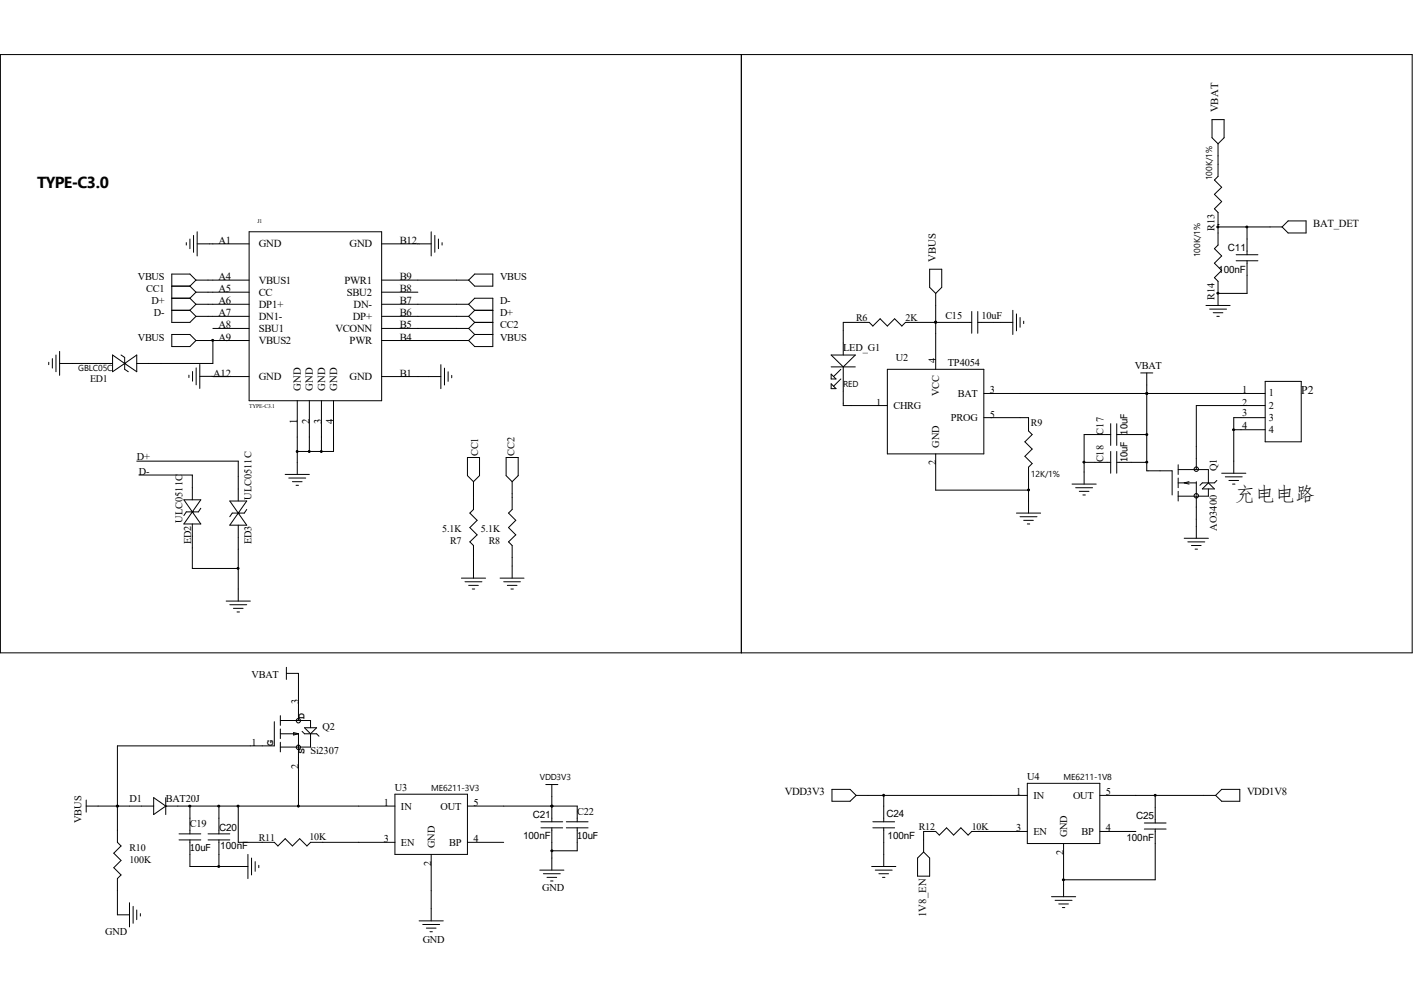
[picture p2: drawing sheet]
<svg xmlns="http://www.w3.org/2000/svg" width="297mm" height="210mm" viewBox="0 0 297 210" stroke-linecap="round" stroke-linejoin="round" font-family="sans-serif">
<g fill="none" stroke="#000" stroke-width=".21">
<path d="M.1 11.5h296.7v125.7h-296.7zM155.8 11.5v125.7M254.8 25.1h2.5v3.9l-1.3 1.2-1.2-1.2zM256 30.2v6.9l-.7 .7 1.5 1.6-1.5 1.5 1.5 1.5-1.5 1.5 .7 .8v6.8l-.7 .8 1.5 1.5-1.5 1.5 1.5 1.6-1.5 1.5 .7 .7v5.1M39.2 51v.5M39.9 50.2v2.1M40.7 49.5v3.5M41.2 58.9l-1.3-1.3h-3.8v10.2h3.8l1.3-1.3M41.2 58.9h11.2M41.2 58.9l-1.3 1.3M41.4 51.3h11M41.4 48.7v5.1"/>
<path d="M52.4 48.7h27.8v35.5h-27.8zM80.2 51.3h10.4M80.2 58.9h18.3M90.6 48.7v5.1M91.4 49.5v3.5M92.2 50.2v2.1M92.9 51v.5M99.8 57.6h3.8v2.6h-3.8l-1.3-1.3zM195.4 56.6h2.6v3.8l-1.3 1.3-1.3-1.3zM256 47.2h.1M256 47.7h13.5M259.8 53.6h4.6"/>
<path d="M259.8 54.8h4.6M262.1 47.7v5.9M262.1 54.8v6.9h-6.1M270.8 46.4h3.7v2.6h-3.7l-1.3-1.3zM10.2 76.2v.5M11 75.4v2M11.8 74.6v3.5M12.5 76.4h11.2M12.5 73.9v5M23.7 74.6l2.5 1.8-2.5 1.7zM25.4 74.6l.8 .5v2.5l.8 .5M26.2 76.4h.1"/>
<path d="M26.2 76.4l2.5-1.8v3.5zM36.1 65.2h3.8M36.1 70.3h3.8l1.3 1.3-1.3 1.3h-3.8zM36.1 62.7h3.8M36.1 60.2h3.8M39.7 78.9v.5M39.9 62.7l1.3 1.3M39.9 65.2l1.3 1.3M39.9 60.2l1.3 1.2M40.5 78.1v2M41.2 61.4h11.2M41.2 64h11.2"/>
<path d="M41.2 66.5h11.2M41.2 71.6h11.2M41.2 64l-1.3 1.2M41.2 61.4l-1.3 1.3M41.2 77.3v3.6M42 79.1l10.4 .1M42 76.6v5.1M44.7 71.6h.1M44.7 69h7.7M44.7 71.6v4.8h-16M48 79.1v.1M80.2 61.4h7.6"/>
<path d="M80.2 64h18.3M80.2 66.5h18.3M80.2 69h18.3M80.2 71.6h18.3M80.2 79.2h12.5M92.7 76.7v5M93.4 77.4v3.5M94.2 78.1v2.1M95 78.9v.5M98.5 64l1.3-1.3h3.8v10.2h-3.8l-1.3-1.3M98.5 64l1.3 1.2M98.5 66.5l1.3 1.3"/>
<path d="M98.5 69l1.3 1.3M99.8 67.8h3.8M99.8 65.2h3.8M99.8 65.2l-1.3 1.3M99.8 70.3h3.8M99.8 70.3l-1.3 1.3M99.8 67.8l-1.3 1.2M174.7 74.6h5.1l-2.6 2.5zM174.7 78.7l1 1h-1zM174.7 77.1h5.1M176.7 77.6l-1.5 1.6M176.7 79.7l-1.5 1.5"/>
<path d="M177.2 77.1v8.2h9.3M186.5 77.6h20.3v17.8h-20.3zM196.7 67.8h.1M196.7 61.7v15.9M204.3 67.8h-14l-.7 .7-1.6-1.5-1.5 1.5-1.5-1.5-1.5 1.5-.8-.7h-5.5v6.8M204.3 65.5v4.6M205.5 67.8h7.4M205.5 65.5v4.6M212.9 65.2v5.1M213.7 66v3.6M214.4 66.8v2M215.2 67.5v.5"/>
<path d="M239.8 78.4h2.5M241 78.4v20.6h5.4v5.1M253.5 64.2h5.1M254.3 65h3.5M255 65.7h2M255.8 66.5h.5M256 61.7h.1M28.7 96.9h21.4v8.4M29.2 99.9h11.2v5.2M59.9 99.7h5.1M62.5 84.2v15.5M65 94.9h.1"/>
<path d="M65 84.2v10.7M67.6 84.2v10.7M70.1 84.2v10.7h-7.6M98.3 96.2h2.5v3.8l-1.3 1.3-1.2-1.3zM106.4 96.2h2.5v3.8l-1.2 1.3-1.3-1.3zM174.7 80.7l1 1h-1zM196.7 95.4v7.6h19.5M206.8 87.8h9.4v2.8l.8 .8-1.6 1.5 1.6 1.5-1.6 1.5 1.6 1.6-.8 .7v9.7M206.8 82.7h59.1M227.9 97.2h5.6M233.5 91.4h-5.6v10.4M233.5 89.1v4.5"/>
<path d="M233.5 94.9v4.6M234.7 91.4h6.3M234.7 89.1v4.5M234.7 94.9v4.6M234.7 97.2h6.3M241 82.7h.1M247.6 97.7v2M247.6 98.7h6.4v2.8M256.8 99.5h5.1M259.3 90.3h6.6M265.9 85.3h-14.4v13.4M265.9 87.8h-6.6v11.7"/>
<path d="M265.9 80.2h7.6v12.7h-7.6zM38.7 105.1l3.5 5.1h-3.5l3.5-5.1zM40.4 107.6h.1M40.4 110.2v9.3h9.7M42.2 106.8l-.5 .8h-2.5l-.5 .8M48.3 105.3l3.6 5.1h-3.6l3.6-5.1zM50.1 107.9h.1M50.1 110.4v16M51.9 107.1l-.5 .8h-2.6l-.5 .7M60.7 100.5h3.6M61.5 101.3h2M62.2 102h.5"/>
<path d="M99.5 101.3v5.8l-.7 .8 1.5 1.5-1.5 1.5 1.5 1.5-1.5 1.5 .7 .8v6.8M107.7 101.3v5.8l-.8 .8 1.5 1.5-1.5 1.5 1.5 1.5-1.5 1.5 .8 .8v6.8M213.7 107.9h5M214.4 108.6h3.6M215.2 109.4h2M215.9 110.2h.6M225.3 101.8h5.1M226.1 102.5h3.6M226.9 103.3h2M227.6 104.1h.5M247.6 101.5h3.9M247.6 100.5v2"/>
<path d="M247.6 103.3v2M248.9 113.2h5.1M249.7 113.9h3.5M249.9 101.3l-1 .2 1 .3M250.4 114.7h2.1M251.2 115.4h.5M251.5 101.3v2.8M251.5 104.3v8.9M254 102.8v1.5h-6.4M254 101.5l1.3 1.3h-2.6zM255.8 101l-.5 .5h-2.6l-.5 .5M257.6 100.2h3.5"/>
<path d="M258.3 101h2M259.1 101.8h.5M47.5 126.4h5.1M48.3 127.1h3.6M49.1 127.9h2M49.8 128.7h.5M97 121.5h5.1M97.7 122.3h3.6M98.5 123.1h2M99.3 123.8h.5M105.1 121.5h5.1M105.9 122.3h3.5"/>
<path d="M106.6 123.1h2.1M107.4 123.8h.5M57.7 151.7v5.1h-33v20.3l.7 .7-1.5 1.6 1.5 1.5-1.5 1.5 1.5 1.5-.7 .8v7.6h2.5M58.9 154.3h3.8M58.9 150.5v2M58.9 153.2v2.1M58.9 156v2.1M58.9 151.5h6.4v1.5M60.2 141.6h2.5v9.9M60.2 140.3v2.5M61.7 154l1 .3-1 .2zM62.7 154.3v15.2"/>
<path d="M63.5 153.8l.5 .5h2.5l.6 .5M64 153h2.5l-1.2 1.3zM65.3 154.3v2.8h-6.4M18.1 169.5h14.2M18.1 168.2v2.5M24.7 169.5h.1M32.3 167.7l2.5 1.8-2.5 1.7zM34.8 169.5h.1M34.8 167.7v3.5M34.8 169.5h48.2M37.6 175.3h4.6M37.6 176.6h4.6"/>
<path d="M39.9 169.5h.1M39.9 169.5v5.8M39.9 176.6v5.6h12.2M43.7 175.3h4.6M43.7 176.6h4.6M46 169.5v5.8M46 176.6v5.6M50.1 169.5v7.6h7.6l.7 .7 1.5-1.5 1.6 1.5 1.5-1.5 1.5 1.5 .8-.7h17.7M52.1 179.6v5.1M83 167h15.3v12.6h-15.3zM90.6 179.6v14M98.3 169.5h23v3.3"/>
<path d="M98.3 177.1h7.6M113.7 172.8h4.6M113.7 174h4.6M114.7 164.9h2.6M116 169.5h.1M116 164.9v7.9M116 174v8.9M119 172.8h4.6M119 174h4.6M121.3 174v4.9h-5.3M174.9 165.9h3.8l1.3 1.3-1.3 1.2h-3.8zM180 167.2h35.9"/>
<path d="M183.5 172.8h4.5M183.5 174h4.5M185.8 167.2v5.6M185.8 174v8.2M194.1 179.1l1.3 1.3v3.8h-2.5v-3.8zM215.9 164.7h15.3v12.6h-15.3zM215.9 174.8h-11.6l-.8 .8-1.5-1.6-1.6 1.6-1.4-1.6-1.6 1.6-.7-.8h-2.6v4.3M223.6 177.3v11.2M231.2 167.2h24.3M231.2 174.8h7.6M240.5 173h4.6M240.5 174.3h4.6"/>
<path d="M242.8 167.2v5.8M242.8 174.3v10.7h-19.2M255.5 167.2l1.3-1.3h3.8v2.5h-3.8zM27.2 189.8v5.1M28 190.5v3.6M28.7 191.3v2M29.5 192.1v.5M52.9 180.4v3.5M53.6 181.1v2.1M54.4 181.9v.5M88.1 193.6h5.1M88.9 194.4h3.5"/>
<path d="M89.6 195.1h2.1M90.4 195.9h.5M113.5 182.9h5M114.2 183.7h3.6M115 184.4h2M115.7 185.2h.5M183.2 182.2h5.1M184 182.9h3.5M184.7 183.7h2.1M185.5 184.4h.5M221 188.5h5.1M221.8 189.3h3.5"/>
<path d="M222.5 190h2.1M223.3 190.8h.5M223.6 185h.1"/>
<circle cx="251.5" cy="98.6" r=".47"/>
<circle cx="251.5" cy="104.2" r=".47"/>
<circle cx="62.7" cy="157.1" r=".46"/>
<circle cx="62.7" cy="151.5" r=".46"/>
</g>
<g fill="#000" stroke="#000" stroke-width=".21">
<circle cx="256" cy="47.7" r=".2"/>
<circle cx="262.1" cy="47.7" r=".2"/>
<circle cx="44.7" cy="71.6" r=".2"/>
<circle cx="196.6" cy="67.7" r=".2"/>
<circle cx="256" cy="61.6" r=".2"/>
<circle cx="62.5" cy="94.9" r=".2"/>
<circle cx="65" cy="94.9" r=".2"/>
<circle cx="67.5" cy="94.9" r=".2"/>
<circle cx="227.8" cy="97.2" r=".2"/>
<circle cx="241.1" cy="97.2" r=".2"/>
<circle cx="241.1" cy="82.7" r=".2"/>
<circle cx="241.1" cy="91.4" r=".2"/>
<circle cx="259.3" cy="90.4" r=".2"/>
<circle cx="50" cy="119.5" r=".2"/>
<circle cx="216.2" cy="103" r=".2"/>
<circle cx="24.7" cy="169.5" r=".2"/>
<circle cx="39.9" cy="169.5" r=".2"/>
<circle cx="46" cy="169.5" r=".2"/>
<circle cx="50" cy="169.5" r=".2"/>
<circle cx="62.7" cy="169.5" r=".2"/>
<circle cx="116" cy="178.9" r=".2"/>
<circle cx="116" cy="169.5" r=".2"/>
<circle cx="185.7" cy="167.2" r=".2"/>
<circle cx="242.8" cy="167.2" r=".2"/>
<circle cx="46" cy="182.2" r=".2"/>
<circle cx="223.5" cy="185" r=".2"/>
</g>
<text font-size="4.2" x="259.6" y="105.3">充电电路</text>
<text font-size="3.4" x="7.8" y="39.5">TYPE-C3.0</text>
<text font-size="2.5" x="273.5" y="82.9">P2</text>
<g font-size="2.3">
<text x="256" y="23.6" transform="rotate(-90 256 23.6)">VBAT</text>
<text x="276.1" y="47.7">BAT_DET</text>
<text x="45.9" y="51.3">A1</text>
<text x="54.4" y="52">GND</text>
<text x="73.5" y="52">GND</text>
<text x="84" y="51.3">B12</text>
<text x="45.9" y="58.9">A4</text>
<text x="54.4" y="59.6">VBUS1</text>
<text x="72.4" y="59.6">PWR1</text>
<text x="84" y="58.9">B9</text>
<text x="196.7" y="55.1" transform="rotate(-90 196.7 55.1)">VBUS</text>
<text x="45.9" y="61.4">A5</text>
<text x="45.9" y="64">A6</text>
<text x="54.4" y="62.1">CC</text>
<text x="54.4" y="64.7">DP1+</text>
<text x="72.9" y="62.1">SBU2</text>
<text x="74.3" y="64.7">DN-</text>
<text x="84" y="64">B7</text>
<text x="84" y="61.4">B8</text>
<text x="45.9" y="66.5">A7</text>
<text x="45.9" y="69">A8</text>
<text x="45.9" y="71.6">A9</text>
<text x="54.4" y="67.2">DN1-</text>
<text x="54.4" y="69.8">SBU1</text>
<text x="70.5" y="69.8">VCONN</text>
<text x="74.2" y="67.2">DP+</text>
<text x="84" y="71.6">B4</text>
<text x="84" y="69">B5</text>
<text x="84" y="66.5">B6</text>
<text x="54.4" y="72.3">VBUS2</text>
<text x="73.5" y="72.3">PWR</text>
<text x="44.8" y="79.2">A12</text>
<text x="54.4" y="79.9">GND</text>
<text x="63.2" y="82.2" transform="rotate(-90 63.2 82.2)">GND</text>
<text x="65.8" y="82.2" transform="rotate(-90 65.8 82.2)">GND</text>
<text x="68.3" y="82.2" transform="rotate(-90 68.3 82.2)">GND</text>
<text x="70.9" y="82.2" transform="rotate(-90 70.9 82.2)">GND</text>
<text x="73.5" y="79.9">GND</text>
<text x="84" y="79.2">B1</text>
<text x="62.5" y="89.2" transform="rotate(-90 62.5 89.2)">1</text>
<text x="65" y="89.2" transform="rotate(-90 65 89.2)">2</text>
<text x="67.6" y="89.2" transform="rotate(-90 67.6 89.2)">3</text>
<text x="70.1" y="89.2" transform="rotate(-90 70.1 89.2)">4</text>
<text x="165" y="167.2">VDD3V3</text>
<text x="262.1" y="167.2">VDD1V8</text>
<text x="194.7" y="192.8" transform="rotate(-90 194.7 192.8)">1V8_EN</text>
</g>
<g font-size="2.2">
<text x="255.3" y="48.6" transform="rotate(-90 255.3 48.6)">R13</text>
<text x="29" y="58.9">VBUS</text>
<text x="105.1" y="58.9">VBUS</text>
<text x="30.7" y="61.4">CC1</text>
<text x="31.9" y="64">D+</text>
<text x="105.1" y="64">D-</text>
<text x="255.3" y="63" transform="rotate(-90 255.3 63)">R14</text>
<text x="29" y="71.6">VBUS</text>
<text x="32.3" y="66.5">D-</text>
<text x="105.1" y="66.5">D+</text>
<text x="105.1" y="71.6">VBUS</text>
<text x="105.1" y="69">CC2</text>
<text x="198.7" y="67">C15</text>
<text x="206.3" y="67">10uF</text>
<text x="177.2" y="73.9">LED_G1</text>
<text x="188.3" y="75.9">U2</text>
<text x="196.7" y="76.4" transform="rotate(-90 196.7 76.4)">4</text>
<text x="199.2" y="76.9">TP4054</text>
<text x="238.5" y="77.6">VBAT</text>
<text x="197.4" y="83.4" transform="rotate(-90 197.4 83.4)">VCC</text>
<text x="201.3" y="83.4">BAT</text>
<text x="208.1" y="82.7">3</text>
<text x="261.1" y="82.7">1</text>
<text x="266.7" y="83.2">1</text>
<text x="184.2" y="85.3">1</text>
<text x="187.8" y="86">CHRG</text>
<text x="199.9" y="88.5">PROG</text>
<text x="208.1" y="87.8">5</text>
<text x="261.1" y="85.3">2</text>
<text x="261.1" y="87.5">3</text>
<text x="266.7" y="86">2</text>
<text x="266.7" y="88.5">3</text>
<text x="100.5" y="95.9" transform="rotate(-90 100.5 95.9)">CC1</text>
<text x="108.2" y="95.8" transform="rotate(-90 108.2 95.8)">CC2</text>
<text x="197.4" y="94.1" transform="rotate(-90 197.4 94.1)">GND</text>
<text x="231.9" y="91.4" transform="rotate(-90 231.9 91.4)">C17</text>
<text x="261.1" y="90.1">4</text>
<text x="266.7" y="91.1">4</text>
<text x="28.7" y="96.7">D+</text>
<text x="29.2" y="99.9">D-</text>
<text x="196.7" y="97.8" transform="rotate(-90 196.7 97.8)">2</text>
<text x="231.9" y="97.2" transform="rotate(-90 231.9 97.2)">C18</text>
<text x="255.8" y="99.1" transform="rotate(-90 255.8 99.1)">Q1</text>
<text x="52.9" y="105.1" transform="rotate(-90 52.9 105.1)">ULC0511C</text>
<text x="38.4" y="109.9" transform="rotate(-90 38.4 109.9)">ULC0511C</text>
<text x="255.8" y="111.6" transform="rotate(-90 255.8 111.6)">AO3400</text>
<text x="40.2" y="114.4" transform="rotate(-90 40.2 114.4)">ED2</text>
<text x="52.9" y="114.4" transform="rotate(-90 52.9 114.4)">ED3</text>
<text x="52.9" y="142.6">VBAT</text>
<text x="62.7" y="147.9" transform="rotate(-90 62.7 147.9)">3</text>
<text x="67.8" y="153.5">Q2</text>
<text x="52.8" y="156.8">1</text>
<text x="62.7" y="161.7" transform="rotate(-90 62.7 161.7)">2</text>
<text x="65.3" y="158.6">Si2307</text>
<text x="83" y="166.2">U3</text>
<text x="213.6" y="167.2">1</text>
<text x="215.9" y="163.9">U4</text>
<text x="217.2" y="167.9">IN</text>
<text x="225.6" y="167.9">OUT</text>
<text x="232.5" y="167.2">5</text>
<text x="17.1" y="173" transform="rotate(-90 17.1 173)">VBUS</text>
<text x="27.2" y="168.7">D1</text>
<text x="34.8" y="168.7">BAT20J</text>
<text x="39.9" y="173.8">C19</text>
<text x="80.7" y="169.5">1</text>
<text x="84.3" y="170.2">IN</text>
<text x="92.6" y="170.2">OUT</text>
<text x="99.5" y="169.5">5</text>
<text x="121.3" y="171.2">C22</text>
<text x="80.7" y="177.1">3</text>
<text x="84.3" y="177.8">EN</text>
<text x="91.4" y="178.3" transform="rotate(-90 91.4 178.3)">GND</text>
<text x="94.4" y="177.8">BP</text>
<text x="99.5" y="177.1">4</text>
<text x="213.6" y="174.8">3</text>
<text x="217.2" y="175.5">EN</text>
<text x="223.6" y="179.7" transform="rotate(-90 223.6 179.7)">2</text>
<text x="224.3" y="176.1" transform="rotate(-90 224.3 176.1)">GND</text>
<text x="227.3" y="175.5">BP</text>
<text x="232.5" y="174.8">4</text>
<text x="90.6" y="182" transform="rotate(-90 90.6 182)">2</text>
<text x="114" y="187.2">GND</text>
<text x="22.1" y="196.6">GND</text>
<text x="88.9" y="198.2">GND</text>
</g>
<g font-size="2.1">
<text x="258.1" y="52.7">C11</text>
<text x="256.1" y="57.3">100nF</text>
<text x="180" y="67.5">R6</text>
<text x="190.3" y="67.5">2K</text>
<text x="18.9" y="80.3">ED1</text>
<text x="216.7" y="89.6">R9</text>
<text x="93" y="111.8">5.1K</text>
<text x="101.1" y="111.8">5.1K</text>
<text x="94.6" y="114.3">R7</text>
<text x="102.7" y="114.3">R8</text>
<text x="64" y="151.2" transform="rotate(-90 64 151.2)">D</text>
<text x="57.4" y="156.8" transform="rotate(-90 57.4 156.8)">G</text>
<text x="64" y="158.6" transform="rotate(-90 64 158.6)">S</text>
<text x="112" y="172">C21</text>
<text x="186.3" y="171.7">C24</text>
<text x="238.8" y="172.2">C25</text>
<text x="27.2" y="178.9">R10</text>
<text x="46.1" y="174.8">C20</text>
<text x="46.3" y="178.6">100nF</text>
<text x="54.4" y="176.8">R11</text>
<text x="65" y="176.6">10K</text>
<text x="109.9" y="176.3">100nF</text>
<text x="186.6" y="176.3">100nF</text>
<text x="193.1" y="174.5">R12</text>
<text x="204.3" y="174.5">10K</text>
<text x="236.8" y="176.8">100nF</text>
<text x="27.2" y="181.4">100K</text>
</g>
<g font-size="2">
<text x="237" y="91.4" transform="rotate(-90 237 91.4)">10uF</text>
<text x="237" y="97.2" transform="rotate(-90 237 97.2)">10uF</text>
<text x="39.9" y="178.9">10uF</text>
<text x="121.3" y="176.3">10uF</text>
</g>
<g font-size="1.8">
<text x="254.8" y="37.9" transform="rotate(-90 254.8 37.9)">100K/1%</text>
<text x="252.3" y="54.1" transform="rotate(-90 252.3 54.1)">100K/1%</text>
<text x="16.4" y="78">GBLC05C</text>
<text x="177.2" y="81.4">RED</text>
<text x="216.7" y="100.2">12K/1%</text>
<text x="90.6" y="166.2">ME6211-3V3</text>
<text x="113.5" y="164">VDD3V3</text>
<text x="223.6" y="163.9">ME6211-1V8</text>
</g>
<g font-size="1.2">
<text x="54.1" y="46.9">J1</text>
<text x="52.4" y="85.8">TYPE-C3.1</text>
</g>
</svg>
